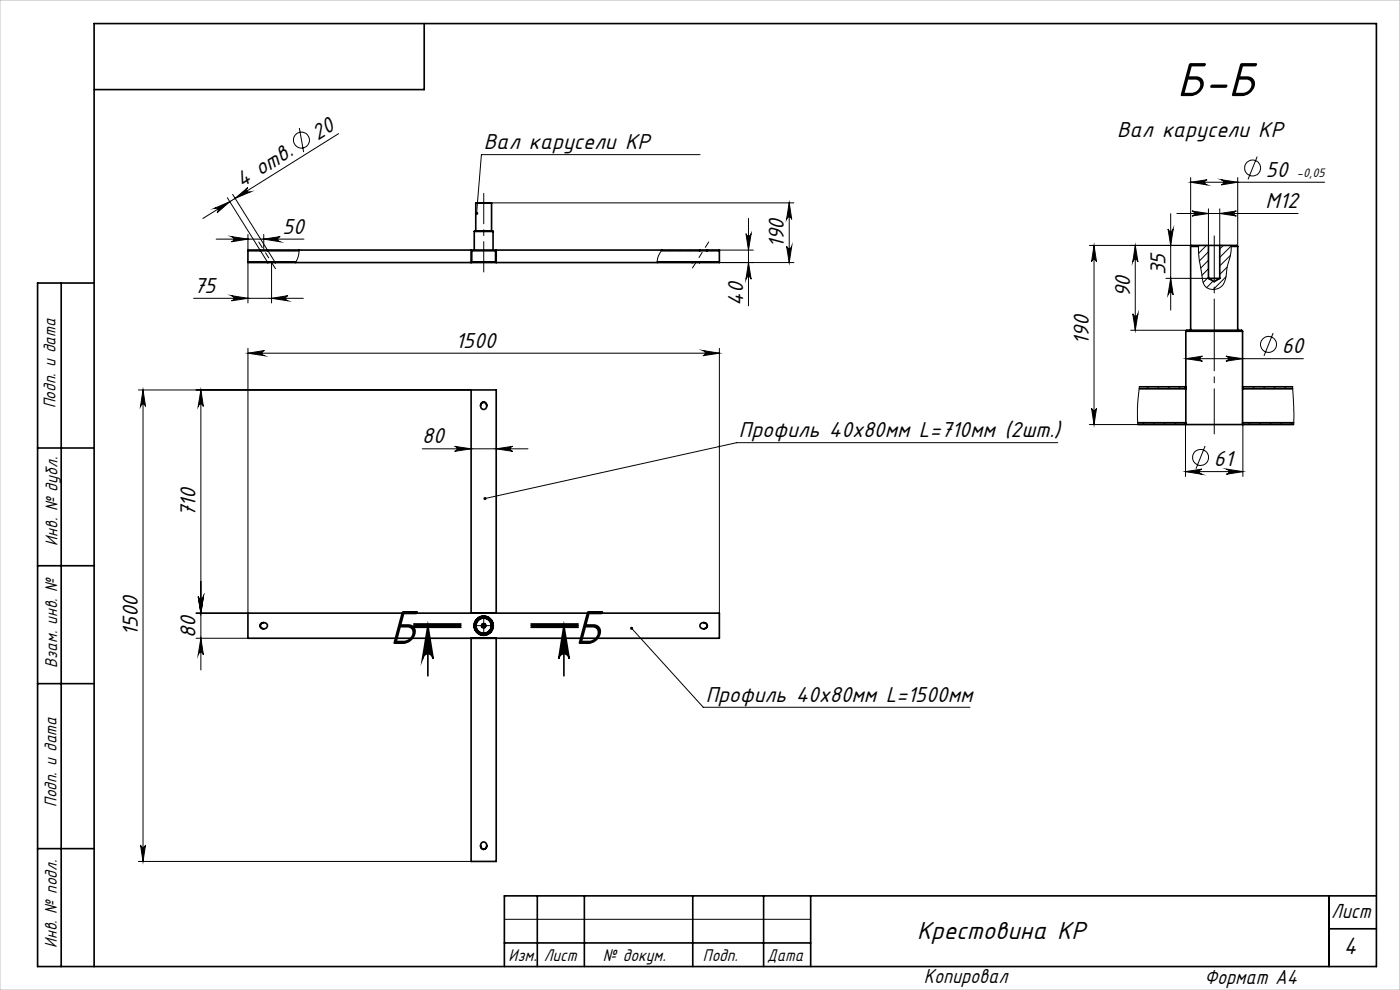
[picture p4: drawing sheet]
<svg xmlns="http://www.w3.org/2000/svg" width="297mm" height="210mm" viewBox="0 0 297 210" stroke-linecap="round" stroke-linejoin="round" font-family="sans-serif">
<g fill="none" stroke="#000" stroke-width=".21">
<path d="M63.5 27.2l.9 5.1M71.8 28.4l-28.8 17.9M148.5 32.8h-46.4l-1 12.5M252.6 37.7v14.5M252.6 38.7h28.4M252.6 38.7l3.5-.6a.55 .55 0 0 0-.5 .6 .55 .55 0 0 0 .5 .5zM259.1 38.1l3.5 .6-3.5 .5a.55 .55 0 0 0 .5-.5 .55 .55 0 0 0-.5-.6zM262.6 37.7v14.5M266.7 33.2l-1.9 4.9M45.5 44.2l3.3-1.4-2.7 2.3a.54 .54 0 0 0 .1-.7 .54 .54 0 0 0-.7-.2zM45.9 50.7h18.6M48.2 41.9l8.5 13.7"/>
<path d="M49.1 50.2l3.5 .5-3.5 .6a.55 .55 0 0 0 .5-.6 .55 .55 0 0 0-.5-.5zM49.4 41.2l8.9 14.4M49.9 42.1l2.7-2.3a.54 .54 0 0 0-.2 .7 .54 .54 0 0 0 .7 .2zM52.6 49.7v3.3M52.6 55.7v8.6M54.3 55.6l-.2 .1M54.5 53l-.1 .2M56 50.7l3.4-.5a.55 .55 0 0 0-.5 .5 .55 .55 0 0 0 .5 .6zM56 49.7v3.3M56.5 55.6l-.1 .1M56.8 53v.1M57.6 55.7v8.6"/>
<path d="M58.7 55.6l-.1 .1M59 53l-.1 .2M61 55.6l-.1 .1M61.3 53l-.2 .2M63.4 53v1.1l-.7 1.6M63.4 53.1v.1M104.2 43h64.2M140.4 53l-.9 1.7v1l.1-.1M141.8 55.6l-.1 .1M142.1 53l-.1 .2M144.1 55.6l-.2 .1M144.4 53l-.2 .2"/>
<path d="M146.3 55.6l-.1 .1M146.6 53l-.1 .2M148.6 55.6l-.2 .1M150.8 55.6l-.1 .1M151.1 53l-.1 .2M152.6 53h7.2M152.6 55.7h15.8M158.3 49.6a.55 .55 0 0 0 .5 .5 .55 .55 0 0 0 .5-.5l-.5 3.4zM158.8 55.7l.5 3.5a.55 .55 0 0 0-.5-.5 .55 .55 0 0 0-.5 .5zM158.8 46.3v18.6M166.9 52.2a.55 .55 0 0 0 .5 .5 .55 .55 0 0 0 .6-.5l-.6 3.5zM167.4 43l.6 3.5a.55 .55 0 0 0-.6-.5 .55 .55 0 0 0-.5 .5z"/>
<path d="M167.4 43v12.7M231.1 52.1h21.7M232.1 52.1l.5 3.5a.53 .53 0 0 0-.5-.6 .53 .53 0 0 0-.5 .6zM232.1 52.1v38M240.8 52.1l.6 3.5a.55 .55 0 0 0-.5-.5 .55 .55 0 0 0-.6 .5zM240.8 52.1v18M247.3 59h9.1M247.8 48.6a.55 .55 0 0 0 .5 .5 .55 .55 0 0 0 .6-.5l-.5 3.5zM248.4 59l.5 3.5a.55 .55 0 0 0-.6-.5 .55 .55 0 0 0-.5 .5zM248.4 45.3v20.5M249.7 45.3h25.7M252.9 44.8l3.5 .5-3.5 .5a.53 .53 0 0 0 .5-.5 .53 .53 0 0 0-.5-.5z"/>
<path d="M255.9 52.1l-1.7 1.7M256.4 44.3v7.8h-2.2l.2 3.1 .7 3.8a2.42 2.42 0 0 0 1.9 2.4 2.42 2.42 0 0 0 2.7-1.5l.3-.6a25.2 25.2 0 0 1 1.1-5.7l.1-1.5h-2.4v-7.8M256.4 53.4l-1.9 1.9M256.4 55.2l-1.7 1.7M256.4 57l-1.4 1.4M256.4 58.8l-1.2 1.1M257.4 59.6l-1.4 1.4M258.8 45.3l3.5-.5a.53 .53 0 0 0-.5 .5 .53 .53 0 0 0 .5 .5zM259.5 52.1l-.7 .7M260.1 58.7l-2.7 2.7M260.4 56.6l-1.6 1.6M261 54.2l-2.2 2.2"/>
<path d="M261.2 52.2l-2.4 2.4M41.1 63.3h23.2M49.1 62.7l3.5 .6-3.5 .5a.55 .55 0 0 0 .5-.5 .55 .55 0 0 0-.5-.6zM52.6 74.9l3.5-.5a.55 .55 0 0 0-.5 .5 .55 .55 0 0 0 .5 .6zM52.6 73.9v56.2h-11M52.6 74.9h100M57.6 63.3l3.5-.6a.55 .55 0 0 0-.5 .6 .55 .55 0 0 0 .5 .5zM149.1 74.4l3.5 .5-3.5 .6a.55 .55 0 0 0 .5-.6 .55 .55 0 0 0-.5-.5zM152.6 73.9v56.2M239.9 70.1h11.9M240.3 66.6a.55 .55 0 0 0 .6 .5 .55 .55 0 0 0 .5-.5l-.6 3.5zM251.6 76.1l3.5-.5a.53 .53 0 0 0-.5 .5 .53 .53 0 0 0 .5 .5z"/>
<path d="M251.6 76.1h24.9M260.1 75.6l3.5 .5-3.5 .5a.53 .53 0 0 0 .5-.5 .53 .53 0 0 0-.5-.5zM270.1 70.7l-2 4.8M29.4 82.7h70.5M30.3 82.7l.6 3.5a.53 .53 0 0 0-.6-.5 .53 .53 0 0 0-.5 .5zM30.3 82.7v100M42.6 82.7l.5 3.5a.55 .55 0 0 0-.5-.5 .55 .55 0 0 0-.5 .5zM42.6 82.7v59.4M89.6 95.2h22.4M96.4 94.7l3.5 .5-3.5 .5a.53 .53 0 0 0 .6-.5 .53 .53 0 0 0-.6-.5zM105.3 95.2l3.5-.5a.53 .53 0 0 0-.5 .5 .53 .53 0 0 0 .5 .5zM224.4 93.9h-68.1l-53.4 11.9"/>
<path d="M231.1 90.1h20.5M231.6 86.6a.53 .53 0 0 0 .5 .5 .53 .53 0 0 0 .5-.5l-.5 3.5zM241.7 82l-.4 4.4 .1 3.7M242.7 89.7l-.3 .4M243.6 82l-.4 .5M245 89.7l-.4 .4M245.9 82l-.4 .5M247.2 89.7l-.4 .4M248.1 82l-.4 .5M249.5 89.7l-.4 .4M250.4 82l-.5 .5M251.5 89.9l-.2 .2"/>
<path d="M251.5 90.1v11M255.7 94.6l-2 4.8M260.2 99.5l3.5 .5-3.5 .6a.55 .55 0 0 0 .5-.5 .55 .55 0 0 0-.5-.6zM263.7 90.1v11M263.8 82l-.1 .2M265.2 89.7l-.4 .4M266.1 82l-.4 .5M267.4 89.7l-.3 .4M268.3 82l-.4 .5M269.7 89.7l-.4 .4M270.5 82l-.3 .5M272 89.7l-.5 .4"/>
<path d="M272.8 82l-.4 .5M274.2 89.7l-.4 .4M274.2 82l.3 5.3-.1 2.8M251.5 100h12.2M251.5 100l3.5-.5a.55 .55 0 0 0-.5 .6 .55 .55 0 0 0 .5 .5zM41.6 135.4h11M42.1 126.6a.55 .55 0 0 0 .5 .5 .55 .55 0 0 0 .5-.5l-.5 3.5zM42.6 135.4l.5 3.5a.55 .55 0 0 0-.5-.5 .55 .55 0 0 0-.5 .5zM102.6 132.7h.1M102.6 132.7v.1M134 133.3l15.2 16.7h56.6M29.8 179.2a.53 .53 0 0 0 .5 .5 .53 .53 0 0 0 .6-.5l-.6 3.5z"/>
<path d="M29.4 182.7h70.5M107 195h65"/>
<circle cx="63.9" cy="29.7" r="1.7"/>
<circle cx="265.7" cy="35.6" r="1.69"/>
<circle cx="269.1" cy="73.1" r="1.69"/>
<circle cx="254.7" cy="97" r="1.69"/>
</g>
<g fill="none" stroke="#000" stroke-width=".35">
<path d="M90 5v14h-70M52.6 55.6h4.1M52.6 53.2h2.6M55.1 53h1.6M55.1 53h-2.5v2.7h4.2M55.1 53l.1 .2M55.2 53.2h1.6M56.7 55.6h1.6M56.7 53h91.8M56.7 55.6l.1 .1M56.7 53l.1 .2M56.8 53.2h6.6"/>
<path d="M56.8 55.7h1.6M58.3 55.6l.1 .1M58.3 55.6h4.5M58.4 55.7h88.4M99.9 53v2.7M100.1 53.2h5v2.4h-5zM100.6 49.1h4M100.6 49.1v3.9M100.9 43.1v5.9M100.9 43.1h3.4M104.3 43.1l.1 5.9M104.6 49.1v3.9"/>
<path d="M105.3 53v2.7M139.4 55.6h7.5M140.3 53.2h8.1M146.8 55.7h1.6M146.9 55.6h1.6M146.9 55.6l-.1 .1M148.4 53.2h1.6M148.5 53h1.6M148.5 55.6h4.1M148.5 53l-.1 .2M148.5 55.6l-.1 .1M150 53.2h2.6"/>
<path d="M150.1 53h2.5v2.7h-4.2M150.1 53l-.1 .2M252.6 52.3v17.6l-.2 .2M252.6 52.3l.2-.2h9.6l.2 .2M252.6 52.3h1.6M256.4 52.1v6.9M256.4 59l1.2 .8 1.2-.8M256.4 59h2.4M258.8 52.1v6.9M261.2 52.3h1.4M262.6 52.3v17.6l.2 .2M13 60v145"/>
<path d="M20 60h-12v145h284v-200h-272v200M251.6 70.3h12M251.6 70.3a2.53 2.53 0 0 1 1.8-.2h10l.2 .2M251.6 70.3v19.8M263.6 70.3v19.8M8 95h12M102 86.1a.66 .66 0 0 1 .6-.7 .66 .66 0 0 1 .7 .7M102.1 85.5a.75 .75 0 0 1 1.2 .2 .75 .75 0 0 1-.5 1.1 .77 .77 0 0 1-.8-.4 .77 .77 0 0 1 .1-.9zM241.4 89.7h10.1M241.4 90.1h10.1M241.7 82.5h9.8M241.7 82h9.8"/>
<path d="M251.5 90.1h.1M251.5 89.7h.1M251.5 82h.1M251.5 82.5h.1M251.5 82v.5M251.5 89.7v.4M251.6 90.1h12M263.6 90.1h.1M263.6 89.7h.1M263.6 82h.1M263.6 82.5h.1M263.7 89.7h10.8"/>
<path d="M263.7 90.1h10.7M263.7 82v.5M263.7 89.7v.4M263.7 82.5h10.5M263.7 82h10.5M8 120h12M52.6 130.1h100v5.3h-100zM55.4 132.3a.73 .73 0 0 1 1.1-.1 .73 .73 0 0 1-.2 1.1 .72 .72 0 0 1-.9-.1 .72 .72 0 0 1 0-.9zM56 132.1a.66 .66 0 0 0-.8 .6 .66 .66 0 0 0 .8 .7M87.8 132.7h10M87.8 133.1h10M87.8 132.4h10"/>
<path d="M90.8 132.7v10.7M90.8 132.7l1.1 7a1.13 1.13 0 0 0-1.1-1 1.13 1.13 0 0 0-1.2 1zM99.9 130.1v-47.4h5.4v47.4M99.9 135.4v47.3h5.4v-47.3M112.7 132.4h10zM112.7 132.7h10M112.7 133.1h10M119.6 132.7v10.7M119.6 132.7l1.2 7a1.11 1.11 0 0 0-1.2-1 1.11 1.11 0 0 0-1.1 1zM148.7 132.3a.73 .73 0 0 1 1.1-.1 .73 .73 0 0 1-.2 1.1 .72 .72 0 0 1-.9-.1 .72 .72 0 0 1 0-.9zM149.2 132.1a.66 .66 0 0 1 .8 .6 .66 .66 0 0 1-.8 .7M8 145h12"/>
<path d="M102 179.3a.66 .66 0 0 0 .6 .8 .66 .66 0 0 0 .7-.8M102.2 178.8a.71 .71 0 0 1 1.1 .6 .71 .71 0 0 1-1.1 .6l-.2-.5zM8 180h12M114 190v15M124 190v15M147 190v15M162 190v15M172 190v15M282 190v15M282 197h10M292 190h-185v15M107 200h65"/>
<circle cx="102.6" cy="132.7" r="2.02"/>
<circle cx="102.6" cy="132.7" r=".47"/>
<circle cx="102.6" cy="132.7" r=".4"/>
<circle cx="102.6" cy="132.7" r="1.6"/>
<circle cx="102.6" cy="132.7" r="1.68"/>
<circle cx="102.6" cy="132.7" r="2"/>
<circle cx="102.6" cy="132.7" r="1.93"/>
</g>
<path d="M0 0h297v210h-297z" fill="none" stroke="#c0c0c0" stroke-width=".21"/>
<path d="M257.6 50v42" fill="none" stroke="#000" stroke-width=".21" stroke-dasharray="15.2 1.3 1.3 1.3" stroke-dashoffset="5.7"/>
<path d="M102.5 132.7h-2M102.6 132.6v-2M102.6 132.8v2M102.8 132.7h1.9" fill="none" stroke="#000" stroke-width=".21" stroke-dasharray="15.2 1.3 1.3 1.3"/>
<path d="M54.9 51.3l3.5 5.7" fill="none" stroke="#000" stroke-width=".21" stroke-dasharray="15.2 1.3 1.3 1.3" stroke-dashoffset="13.8"/>
<path d="M146.9 56.9l3.4-5.6" fill="none" stroke="#000" stroke-width=".21" stroke-dasharray="15.2 1.3 1.3 1.3" stroke-dashoffset="13.9"/>
<path d="M102.6 41v16.7" fill="none" stroke="#000" stroke-width=".21" stroke-dasharray="15.2 1.3 1.3 1.3" stroke-dashoffset="8.8"/>
<g fill="#000">
<path d="M45.5 44.2l3.3-1.4-2.7 2.3a.54 .54 0 0 0 .1-.7 .54 .54 0 0 0-.7-.2zM49.9 42.1l2.7-2.3a.54 .54 0 0 0-.2 .7 .54 .54 0 0 0 .7 .2z"/>
<path d="M56 50.7l3.4-.5a.55 .55 0 0 0-.5 .5 .55 .55 0 0 0 .5 .6zM49.1 50.2l3.5 .5-3.5 .6a.55 .55 0 0 0 .5-.6 .55 .55 0 0 0-.5-.5z"/>
<path d="M100.8 45a.36 .36 0 0 0 0 .4 .36 .36 0 0 0 .3 .2v-.3v.3a.37 .37 0 0 0 .3-.5 .37 .37 0 0 0-.6-.1zM52.6 74.9l3.5-.5a.55 .55 0 0 0-.5 .5 .55 .55 0 0 0 .5 .6zM149.1 74.4l3.5 .5-3.5 .6a.55 .55 0 0 0 .5-.6 .55 .55 0 0 0-.5-.5zM96.4 94.7l3.5 .5-3.5 .5a.53 .53 0 0 0 .6-.5 .53 .53 0 0 0-.6-.5zM105.3 95.2l3.5-.5a.53 .53 0 0 0-.5 .5 .53 .53 0 0 0 .5 .5zM133.8 133a.33 .33 0 0 0 0 .6 .33 .33 0 0 0 .5-.3 .33 .33 0 0 0-.5-.3l.2 .3zM102.6 105.6v.2h.3h-.3a.34 .34 0 0 0 .4 .2 .34 .34 0 0 0 .1-.5 .34 .34 0 0 0-.5 .1zM251.6 76.1l3.5-.5a.53 .53 0 0 0-.5 .5 .53 .53 0 0 0 .5 .5zM260.1 75.6l3.5 .5-3.5 .5a.53 .53 0 0 0 .5-.5 .53 .53 0 0 0-.5-.5zM252.6 38.7l3.5-.6a.55 .55 0 0 0-.5 .6 .55 .55 0 0 0 .5 .5zM259.1 38.1l3.5 .6-3.5 .5a.55 .55 0 0 0 .5-.5 .55 .55 0 0 0-.5-.6zM251.5 100l3.5-.5a.55 .55 0 0 0-.5 .6 .55 .55 0 0 0 .5 .5zM260.2 99.5l3.5 .5-3.5 .6a.55 .55 0 0 0 .5-.5 .55 .55 0 0 0-.5-.6z"/>
<path d="M158.3 49.6a.55 .55 0 0 0 .5 .5 .55 .55 0 0 0 .5-.5l-.5 3.4zM158.8 55.7l.5 3.5a.55 .55 0 0 0-.5-.5 .55 .55 0 0 0-.5 .5zM167.4 43l.6 3.5a.55 .55 0 0 0-.6-.5 .55 .55 0 0 0-.5 .5zM166.9 52.2a.55 .55 0 0 0 .5 .5 .55 .55 0 0 0 .6-.5l-.6 3.5zM42.6 82.7l.5 3.5a.55 .55 0 0 0-.5-.5 .55 .55 0 0 0-.5 .5zM42.1 126.6a.55 .55 0 0 0 .5 .5 .55 .55 0 0 0 .5-.5l-.5 3.5zM42.1 126.6a.55 .55 0 0 0 .5 .5 .55 .55 0 0 0 .5-.5l-.5 3.5zM42.6 135.4l.5 3.5a.55 .55 0 0 0-.5-.5 .55 .55 0 0 0-.5 .5zM30.3 82.7l.6 3.5a.53 .53 0 0 0-.6-.5 .53 .53 0 0 0-.5 .5zM29.8 179.2a.53 .53 0 0 0 .5 .5 .53 .53 0 0 0 .6-.5l-.6 3.5zM232.1 52.1l.5 3.5a.53 .53 0 0 0-.5-.6 .53 .53 0 0 0-.5 .6zM231.6 86.6a.53 .53 0 0 0 .5 .5 .53 .53 0 0 0 .5-.5l-.5 3.5zM240.8 52.1l.6 3.5a.55 .55 0 0 0-.5-.5 .55 .55 0 0 0-.6 .5zM240.3 66.6a.55 .55 0 0 0 .6 .5 .55 .55 0 0 0 .5-.5l-.6 3.5z"/>
<path d="M49.1 62.7l3.5 .6-3.5 .5a.55 .55 0 0 0 .5-.5 .55 .55 0 0 0-.5-.6zM57.6 63.3l3.5-.6a.55 .55 0 0 0-.5 .6 .55 .55 0 0 0 .5 .5zM252.9 44.8l3.5 .5-3.5 .5a.53 .53 0 0 0 .5-.5 .53 .53 0 0 0-.5-.5zM258.8 45.3l3.5-.5a.53 .53 0 0 0-.5 .5 .53 .53 0 0 0 .5 .5z"/>
<path d="M248.4 59l.5 3.5a.55 .55 0 0 0-.6-.5 .55 .55 0 0 0-.5 .5zM247.8 48.6a.55 .55 0 0 0 .5 .5 .55 .55 0 0 0 .6-.5l-.5 3.5z"/>
<path d="M90.8 132.7l1.1 7a1.13 1.13 0 0 0-1.1-1 1.13 1.13 0 0 0-1.2 1zM119.6 132.7l1.2 7a1.11 1.11 0 0 0-1.2-1 1.11 1.11 0 0 0-1.1 1z"/>
</g>
<g font-size="11.2">
<text x="249.7" y="20.4">Б-Б</text>
<text x="82.7" y="136.6">Б</text>
<text x="122" y="136.6">Б</text>
</g>
<text font-size="5.8" x="194.6" y="199.2">Крестовина КР</text>
<text font-size="5.6" x="285.1" y="202.4">4</text>
<g font-size="5.1">
<text x="67.3" y="29.8" transform="rotate(-32 67.3 29.8)">20</text>
<text x="237" y="29">Вал карусели КР</text>
<text x="102.6" y="31.6">Вал карусели КР</text>
<text x="51.3" y="39.8" transform="rotate(-32 51.3 39.8)">4 отв.</text>
<text x="268.5" y="37.5">50</text>
<text x="268.5" y="44.1">М12</text>
<text x="59.9" y="49.6">50</text>
<text x="166.3" y="52.6" transform="rotate(-90 166.3 52.6)">190</text>
<text x="247.2" y="58.4" transform="rotate(-90 247.2 58.4)">35</text>
<text x="41.1" y="62.1">75</text>
<text x="157.7" y="64.8" transform="rotate(-90 157.7 64.8)">40</text>
<text x="239.7" y="63.1" transform="rotate(-90 239.7 63.1)">90</text>
<text x="96.6" y="73.8">1500</text>
<text x="231" y="73.1" transform="rotate(-90 231 73.1)">190</text>
<text x="271.9" y="74.9">60</text>
<text x="89.6" y="94">80</text>
<text x="156.8" y="92.7">Профиль 40х80мм L=710мм (2шт.)</text>
<text x="257.5" y="98.9">61</text>
<text x="41.5" y="109.8" transform="rotate(-90 41.5 109.8)">710</text>
<text x="29.2" y="134.9" transform="rotate(-90 29.2 134.9)">1500</text>
<text x="41.5" y="135.3" transform="rotate(-90 41.5 135.3)">80</text>
<text x="149.7" y="148.8">Профиль 40х80мм L=1500мм</text>
</g>
<g font-size="4.8">
<text x="282.4" y="194.7">Лист</text>
<text x="196" y="208.6">Копировал</text>
<text x="255.5" y="208.7">Формат А4</text>
</g>
<g font-size="4">
<text x="11.8" y="86.6" transform="rotate(-90 11.8 86.6)">Подп. и дата</text>
<text x="12.2" y="115.8" transform="rotate(-90 12.2 115.8)">Инв. № дубл.</text>
<text x="12.1" y="141.6" transform="rotate(-90 12.1 141.6)">Взам. инв. №</text>
<text x="12" y="171.2" transform="rotate(-90 12 171.2)">Подп. и дата</text>
<text x="12" y="201" transform="rotate(-90 12 201)">Инв. № подл.</text>
<text x="107.9" y="203.8">Изм.</text>
<text x="115.4" y="203.8">Лист</text>
<text x="127.9" y="203.8">№ докум.</text>
<text x="149.1" y="203.8">Подп.</text>
<text x="162.7" y="203.8">Дата</text>
</g>
<text font-size="2.9" x="275.1" y="37.4">-0,05</text>
</svg>
